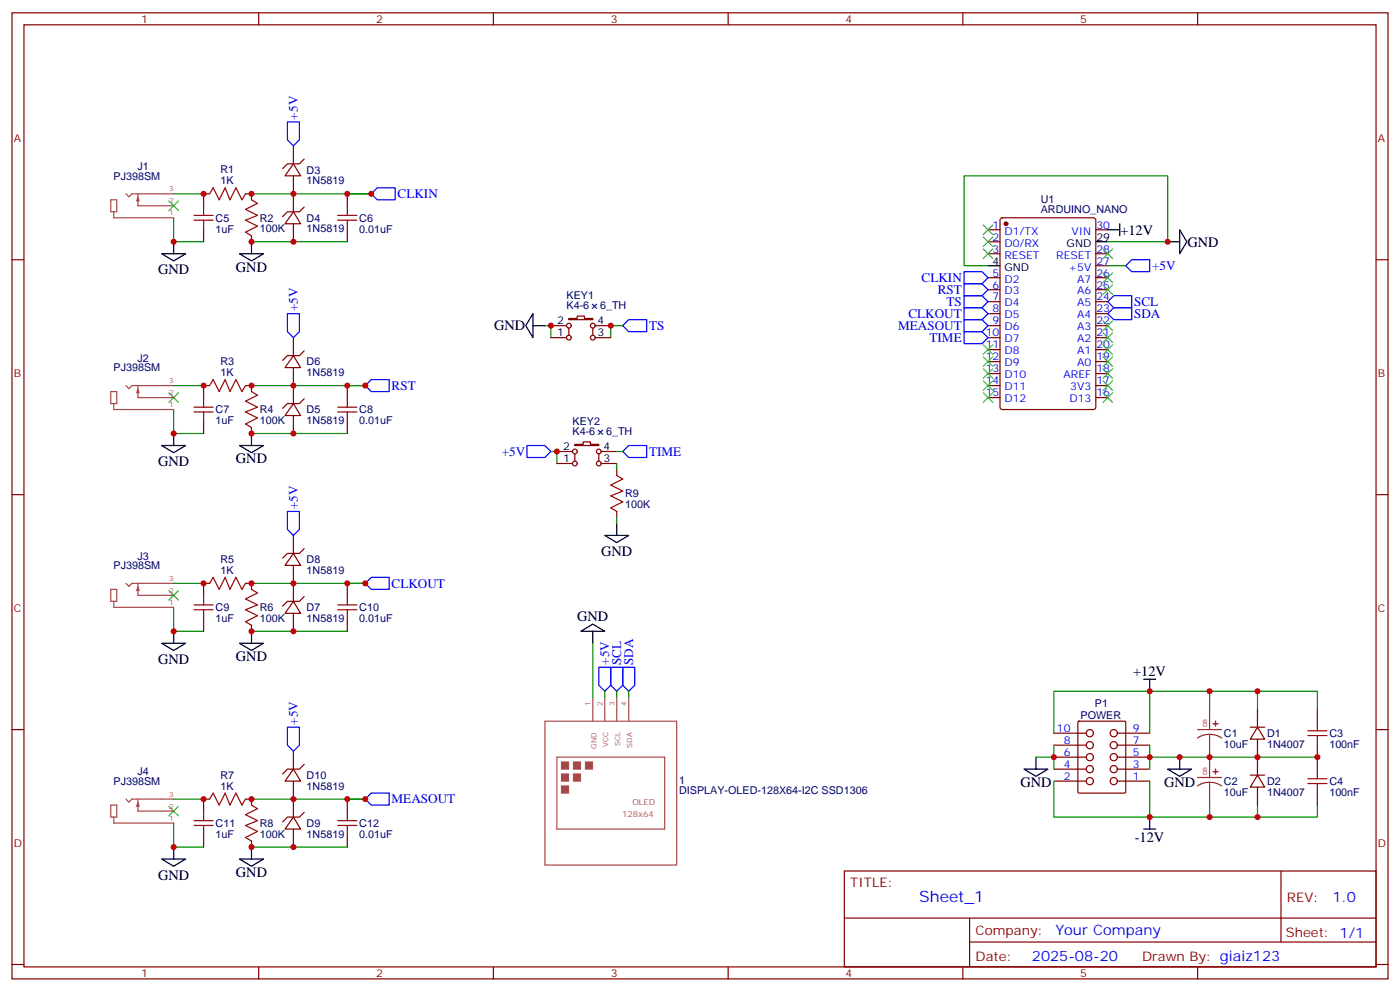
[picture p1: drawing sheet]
<svg xmlns="http://www.w3.org/2000/svg" width="412mm" height="292mm" viewBox="0 0 412 292" stroke-linecap="round" stroke-linejoin="round" font-family="sans-serif">
<g fill="none" stroke="#870000" stroke-width=".35">
<path d="M3.5 3.8h405.4v284.3h-405.4zM7.1 7.3h398.2v277.3h-398.2zM76.2 3.8v3.5M145.3 3.8v3.5M214.5 3.8v3.5M283.6 3.8v3.5M352.8 3.8v3.5M3.5 76.4h3.6M291 67.6h3.6M291 71.2h3.6M291 74.7h3.6M294.8 64.3l.5-.2h26.8l.6 .4 .1 55.3-.5 .7h-27l-.7-.4v-55.3z"/>
<path d="M322.8 67.6h3.5M322.8 74.7h3.5M322.8 78.2h3.5M405.3 76.4h3.6M291 81.7h3.6M291 85.3h3.6M291 88.8h3.6M291 92.3h3.6M291 95.8h3.6M291 99.4h3.6M322.8 81.7h3.5M322.8 85.3h3.5"/>
<path d="M322.8 88.8h3.5M322.8 92.3h3.5M322.8 95.8h3.5M322.8 99.4h3.5M291 102.9h3.6M291 106.4h3.6M291 110h3.6M291 113.5h3.6M291 117h3.6M322.8 102.9h3.5M322.8 106.4h3.5M322.8 110h3.5"/>
<path d="M322.8 113.5h3.5M322.8 117h3.5M3.5 145.6h3.6M405.3 145.6h3.6M3.5 214.7h3.6M317.6 212.4l.3-.1h13.4l.3 .1v20.7l-.2 .3h-13.5l-.4-.2zM405.3 214.7h3.6M248.7 256.4h156.6v28.2h-156.6zM377.3 256.4v20.9M248.7 270.2h156.5M285.6 277.3h119.6M285.6 270.2v14.1"/>
<path d="M3.5 283.9h3.6M76.2 284.6v3.5M145.3 284.6v3.5M214.5 284.6v3.5M283.6 284.6v3.5M352.8 284.6v3.5M405.3 283.9h3.6"/>
</g>
<circle cx="296.3" cy="65.9" r=".53" fill="#870000" stroke="#870000" stroke-width=".35"/>
<path d="M291 78.2h3.6M322.8 71.2h3.5M336.9 199.9h3.5M338.7 199.9v3.5M336.9 244h3.5M338.7 240.5v3.5" fill="none" stroke="#000" stroke-width=".35"/>
<path d="M32.6 58.8h1.8v3.5h-1.8zM37.1 57l.9 .9 .9-.9h12.3M40.6 57v3.6M33.5 62.3v1.8h17.7M40.6 60.6h10.6M160.5 212.3h38.8v42.3h-38.8zM174.6 205.2v7M178.2 205.2v7M181.7 205.2v7M185.2 205.2v7M164 222.8h31.8v21.2h-31.8z" fill="none" stroke="#a64a4a" stroke-width=".35"/>
<g fill="#a64a4a" stroke="#a64a4a" stroke-width=".29">
<path d="M165.4 224.3h2.1v2.1h-2.1z"/>
<path d="M168.9 224.3h2.1v2.1h-2.1z"/>
<path d="M165.4 227.8h2.1v2.1h-2.1z"/>
<path d="M172.4 224.3h2.2v2.1h-2.2z"/>
<path d="M165.4 231.3h2.1v2.1h-2.1z"/>
<path d="M168.9 227.8h2.1v2.1h-2.1z"/>
</g>
<path d="M40.6 58.1l.4 1.1h-.7z" fill="#a64a4a" stroke="#a64a4a" stroke-width=".35"/>
<path d="M338.7 203.4h-28.3v12.4M356.3 203.4h14.1v5.3M356.3 208.7v-5.3h-17.6v12.4M370.4 203.4h17.7v5.3M347.5 222.8h40.6M356.3 237v3.5h-17.6M370.4 237v3.5h-14.1M388.1 237v3.5h-17.7" fill="none" stroke="#008700" stroke-width=".35"/>
<g fill="#fff" stroke="#870000" stroke-width=".35">
<circle cx="328.1" cy="226.4" r="1.06"/>
<circle cx="321" cy="222.8" r="1.06"/>
<circle cx="328.1" cy="222.8" r="1.06"/>
<circle cx="321" cy="226.4" r="1.06"/>
<circle cx="328.1" cy="229.9" r="1.06"/>
<circle cx="321" cy="229.9" r="1.06"/>
<circle cx="328.1" cy="219.3" r="1.06"/>
<circle cx="321" cy="215.8" r="1.06"/>
<circle cx="328.1" cy="215.8" r="1.06"/>
<circle cx="321" cy="219.3" r="1.06"/>
</g>
<g fill="none" stroke="#870000" stroke-width=".35">
<path d="M61.7 57h-1.7v3.6M72.3 57h1.8v1.8M86.4 48.2l2.1 3.6h-4.5zM86.4 42.9v5.3M86.4 51.8v10.5M89.6 46.8l-1.4 1.4h-3.5l-1.4 1.4M102.3 57v3.6M60 67.6v3.6M74.1 69.4v1.8M86.4 62.3l2.1 3.6h-4.5zM86.4 65.9v5.3M89.6 60.9l-1.4 1.4h-3.5l-1.4 1.4"/>
<path d="M102.3 67.6v3.6M86.4 99.4v5.3M162.3 99.4h4.6M162.3 95.8h4.6M167.6 93.7h2.4v-.7h2.2v.7h2.4v.4h-7zM167.6 96.6v2.1M174.6 96.6v2.1M175.3 99.4h4.6M175.3 95.8h4.6M61.7 113.5h-1.7v3.5M72.3 113.5h1.8v1.8M86.4 118.8l2.1 3.5h-4.5z"/>
<path d="M86.4 104.7l2.1 3.5h-4.5zM86.4 108.2v10.6M89.6 117.4l-1.4 1.4h-3.5l-1.4 1.4M89.6 103.3l-1.4 1.4h-3.5l-1.4 1.4M102.3 113.5v3.5M60 124.1v3.5M74.1 125.8v1.8M86.4 122.3v5.3M102.3 124.1v3.5M164 136.4h4.6M164 132.9h4.6M169.3 130.8h2.5v-.7h2.1v.7h2.5v.3h-7.1z"/>
<path d="M169.3 133.6v2.1M176.4 133.6v2.1M177.1 136.4h4.6M177.1 132.9h4.6M181.7 138.2v1.7M86.4 157.6v5.3M181.7 150.5v1.8M61.7 171.7h-1.7v3.5M72.3 171.7h1.8v1.8M86.4 177l2.1 3.5h-4.5zM86.4 162.9l2.1 3.5h-4.5zM86.4 166.4v10.6"/>
<path d="M89.6 175.6l-1.4 1.4h-3.5l-1.4 1.4M89.6 161.5l-1.4 1.4h-3.5l-1.4 1.4M102.3 171.7v3.5M60 182.3v3.5M74.1 184v1.8M86.4 180.5v5.3M102.3 182.3v3.5M310.4 219.3h9.6M310.4 215.8h9.6M329.1 219.3h9.6M329.1 215.8h9.6M368.3 214h4.2"/>
<path d="M370.4 214l2.1 3.6h-4.2zM370.4 208.7v5.3M370.4 217.6v10.5M388.1 208.7v3.6M388.1 219.3v7.1M61.7 235.2h-1.7v3.5M72.3 235.2h1.8v1.8M86.4 226.4l2.1 3.5h-4.5zM86.4 221.1v5.3M86.4 229.9v10.6M89.6 239.1l-1.4 1.4h-3.5l-1.4 1.4M89.6 225l-1.4 1.4h-3.5l-1.4 1.4"/>
<path d="M102.3 235.2v3.5M310.4 226.4h9.6M310.4 222.8h9.6M310.4 229.9h9.6M329.1 226.4h9.6M329.1 222.8h9.6M329.1 229.9h9.6M368.3 228.1h4.2M370.4 228.1l2.1 3.6h-4.2zM370.4 231.7v5.3M388.1 233.4v3.6M60 245.8v3.5"/>
<path d="M74.1 247.5v1.8M86.4 240.5l2.1 3.5h-4.5zM86.4 244v5.3M102.3 245.8v3.5"/>
<circle cx="167.6" cy="99.4" r=".71"/>
<circle cx="167.6" cy="95.8" r=".71"/>
<circle cx="174.6" cy="95.8" r=".71"/>
<circle cx="174.6" cy="99.4" r=".71"/>
<circle cx="169.3" cy="136.4" r=".71"/>
<circle cx="169.3" cy="132.9" r=".71"/>
<circle cx="176.4" cy="132.9" r=".71"/>
<circle cx="176.4" cy="136.4" r=".71"/>
</g>
<g fill="none" stroke="#000" stroke-width=".35">
<path d="M47.6 74.7h7.1l-3.5 2.1zM51.2 71.2v3.5M70.6 74.7h7l-3.5 2.1zM74.1 71.2v3.5M326.3 67.6h3.5M329.8 65.9v3.5M344 71.2h3.5M347.5 67.6l2.1 3.6-2.1 3.5zM157 92.3v7.1l-2.1-3.6zM157 95.8h3.5M47.6 131.1h7.1l-3.5 2.1zM51.2 127.6v3.5"/>
<path d="M70.6 131.1h7l-3.5 2.1zM74.1 127.6v3.5M178.2 157.6h7l-3.5 2.1zM181.7 154.1v3.5M47.6 189.3h7.1l-3.5 2.2zM51.2 185.8v3.5M70.6 189.3h7l-3.5 2.2zM74.1 185.8v3.5M171.1 185.8l3.5-2.1 3.6 2.1zM174.6 185.8v3.5M301.6 226.4h7.1l-3.5 2.1zM305.2 222.8v3.6"/>
<path d="M344 226.4h7l-3.5 2.1zM347.5 222.8v3.6M47.6 252.8h7.1l-3.5 2.2zM51.2 249.3v3.5M70.6 252.8h7l-3.5 2.2zM74.1 249.3v3.5"/>
</g>
<g fill="none" stroke="#008700" stroke-width=".35">
<path d="M51.2 57h8.8M74.1 57h35.3M51.2 64.1v7.1h8.8M74.1 71.2h28.2M326.3 71.2h17.7v-19.4h-60v26.4h7M326.3 78.2h5.3M160.5 95.8h1.8v3.6M183.4 95.8h-3.5v3.6M51.2 113.5h8.8M74.1 113.5h33.5M51.2 120.5v7.1h8.8M74.1 127.6h28.2"/>
<path d="M162.3 132.9h1.7v3.5M181.7 136.4v1.8M181.7 132.9h1.7M181.7 152.3v1.8M51.2 178.8v7h8.8M51.2 171.7h8.8M74.1 171.7h33.5M74.1 185.8h28.2M174.6 189.3v15.9M178.2 203.4v1.8M181.7 203.4v1.8M185.2 203.4v1.8"/>
<path d="M310.4 219.3v7.1M338.7 219.3v3.5h8.8M51.2 235.2h8.8M74.1 235.2h33.5M305.2 222.8h5.2M310.4 229.9v10.6h28.3v-10.6M338.7 222.8v3.6M51.2 242.3v7h8.8M74.1 249.3h28.2"/>
</g>
<g fill="none" stroke="#00f" stroke-width=".35">
<path d="M84.7 35.9h3.5v5.3l-1.8 1.7-1.7-1.7zM109.4 57l1.7-1.7h5.3v3.5h-5.3zM284 80h5.3l1.7 1.7-1.7 1.8h-5.3zM331.6 78.2l1.8-1.8h5.3v3.6h-5.3zM84.7 92.3h3.5v5.3l-1.8 1.8-1.7-1.8zM183.4 95.8l1.8-1.7h5.3v3.5h-5.3zM284 90.6h5.3l1.7 1.7-1.7 1.8h-5.3zM284 83.5h5.3l1.7 1.8-1.7 1.7h-5.3zM284 87h5.3l1.7 1.8-1.7 1.8h-5.3zM284 94.1h5.3l1.7 1.7-1.7 1.8h-5.3zM284 97.6h5.3l1.7 1.8-1.7 1.7h-5.3zM326.3 88.8l1.8-1.8h5.3v3.6h-5.3z"/>
<path d="M326.3 92.3l1.8-1.7h5.3v3.5h-5.3zM107.6 113.5l1.8-1.8h5.3v3.6h-5.3zM155.2 131.1h5.3l1.8 1.8-1.8 1.8h-5.3zM183.4 132.9l1.8-1.8h5.3v3.6h-5.3zM84.7 150.5h3.5v5.3l-1.8 1.8-1.7-1.8zM109.4 169.9h5.3v3.6h-5.3l-1.8-1.8zM176.4 196.4h3.5v5.3l-1.7 1.7-1.8-1.7zM179.9 196.4h3.5v5.3l-1.7 1.7-1.8-1.7zM183.4 196.4h3.6v5.3l-1.8 1.7-1.8-1.7zM84.7 214h3.5v5.3l-1.8 1.8-1.7-1.8zM107.6 235.2l1.8-1.8h5.3v3.6h-5.3z"/>
</g>
<g fill="none" stroke="#3c3" stroke-width=".35">
<path d="M49.7 59.2l2.9 2.8M52.6 59.2l-2.9 2.8M289.6 66.2l2.9 2.8M289.6 69.7l2.9 2.9M289.6 73.3l2.9 2.8M292.5 66.2l-2.9 2.8M292.5 69.7l-2.9 2.9M292.5 73.3l-2.9 2.8M324.9 73.3l2.8 2.8M327.7 73.3l-2.8 2.8M324.9 98l2.8 2.8M324.9 94.4l2.8 2.9"/>
<path d="M324.9 83.9l2.8 2.8M324.9 80.3l2.8 2.8M327.7 98l-2.8 2.8M327.7 94.4l-2.8 2.9M327.7 83.9l-2.8 2.8M327.7 80.3l-2.8 2.8M49.7 115.6l2.9 2.8M52.6 115.6l-2.9 2.8M289.6 101.5l2.9 2.8M289.6 105l2.9 2.8M289.6 108.5l2.9 2.9M289.6 112.1l2.9 2.8"/>
<path d="M289.6 115.6l2.9 2.8M292.5 101.5l-2.9 2.8M292.5 105l-2.9 2.8M292.5 108.5l-2.9 2.9M292.5 112.1l-2.9 2.8M292.5 115.6l-2.9 2.8M324.9 105l2.8 2.8M324.9 115.6l2.8 2.8M324.9 112.1l2.8 2.8M324.9 108.5l2.8 2.9M324.9 101.5l2.8 2.8M327.7 115.6l-2.8 2.8"/>
<path d="M327.7 112.1l-2.8 2.8M327.7 108.5l-2.8 2.9M327.7 105l-2.8 2.8M327.7 101.5l-2.8 2.8M49.7 173.8l2.9 2.8M52.6 173.8l-2.9 2.8M49.7 237.3l2.9 2.8M52.6 237.3l-2.9 2.8"/>
</g>
<g fill="none" stroke="#a64a4a" stroke-width=".35">
<path d="M32.6 115.3h1.8v3.5h-1.8zM33.5 118.8v1.7h17.7M37.1 113.5l.9 .9 .9-.9h12.3M40.6 117h10.6M40.6 113.5v3.5M32.6 173.5h1.8v3.5h-1.8zM33.5 177v1.8h17.7M37.1 171.7l.9 .9 .9-.9h12.3M40.6 175.2h10.6M40.6 171.7v3.5M32.6 237h1.8v3.5h-1.8zM37.1 235.2l.9 .9 .9-.9h12.3"/>
<path d="M40.6 238.7h10.6M40.6 235.2v3.5M33.5 240.5v1.8h17.7"/>
</g>
<g fill="#a64a4a" stroke="#a64a4a" stroke-width=".35">
<path d="M40.6 114.5l.4 1.1h-.7z"/>
<path d="M40.6 172.8l.4 1h-.7z"/>
<path d="M40.6 236.3l.4 1h-.7z"/>
</g>
<g fill="none" stroke="#a10000" stroke-width=".35">
<path d="M61.7 57l1.1-1.7 1.8 3.5 1.7-3.5 1.4 3.5 1.8-3.5 1.8 3.5 1-1.8M74.1 58.8l1.7 1.1-3.5 1.7 3.5 1.8-3.5 1.4 3.5 1.8-3.5 1.7 1.8 1.1M57.1 63.4h5.7M57.1 64.8h5.7M60 60.6v2.8M60 64.8v2.8M99.5 63.4h5.6M99.5 64.8h5.6M102.3 60.6v2.8M102.3 64.8v2.8M57.1 119.8h5.7M60 117v2.8"/>
<path d="M61.7 113.5l1.1-1.8 1.8 3.6 1.7-3.6 1.4 3.6 1.8-3.6 1.8 3.6 1-1.8M74.1 115.3l1.7 1-3.5 1.8 3.5 1.7-3.5 1.4 3.5 1.8-3.5 1.8 1.8 1M99.5 119.8h5.6M102.3 117v2.8M57.1 121.2h5.7M60 121.2v2.9M99.5 121.2h5.6M102.3 121.2v2.9M181.7 139.9l1.7 1.1-3.5 1.8 3.5 1.7-3.5 1.4 3.5 1.8-3.5 1.8 1.8 1M57.1 178h5.7M57.1 179.5h5.7M60 175.2v2.8"/>
<path d="M60 179.5v2.8M61.7 171.7l1.1-1.8 1.8 3.6 1.7-3.6 1.4 3.6 1.8-3.6 1.8 3.6 1-1.8M74.1 173.5l1.7 1-3.5 1.8 3.5 1.7-3.5 1.5 3.5 1.7-3.5 1.8 1.8 1M99.5 178h5.6M99.5 179.5h5.6M102.3 175.2v2.8M102.3 179.5v2.8M385.2 215.1h5.7M385.2 216.5h5.7M388.1 212.3v2.8M388.1 216.5v2.8M60 238.7v2.8"/>
<path d="M61.7 235.2l1.1-1.8 1.8 3.6 1.7-3.6 1.4 3.6 1.8-3.6 1.8 3.6 1-1.8M74.1 237l1.7 1-3.5 1.8 3.5 1.7-3.5 1.5 3.5 1.7-3.5 1.8 1.8 1M102.3 238.7v2.8M385.2 229.2h5.7M385.2 230.6h5.7M388.1 226.4v2.8M388.1 230.6v2.8M57.1 241.5h5.7M57.1 243h5.7M60 243v2.8M99.5 241.5h5.6M99.5 243h5.6"/>
<path d="M102.3 243v2.8"/>
</g>
<path d="M352.8 214.7h7M356.3 216.1l-1.8 .3-1.7 .8M356.3 216.1l1.9 .3 1.6 .8M356.3 208.7v6M356.3 216.1v12.7M352.8 228.8h7M356.3 230.3l-1.8 .2-1.7 .8M356.3 230.3l1.9 .2 1.6 .8M356.3 230.3v6.7" fill="none" stroke="#8c2424" stroke-width=".35"/>
<g fill="#8c2424" stroke="#8c2424" stroke-width=".35">
<path d="M357.4 213h1.4z"/>
<path d="M358 212.3l.1 1.4z"/>
<path d="M357.4 227.1h1.4z"/>
<path d="M358 226.4l.1 1.4z"/>
</g>
<g fill="#c00">
<circle cx="338.7" cy="203.4" r=".88"/>
<circle cx="370.4" cy="240.5" r=".88"/>
<circle cx="370.4" cy="203.4" r=".88"/>
<circle cx="356.3" cy="240.5" r=".88"/>
<circle cx="356.3" cy="203.4" r=".88"/>
<circle cx="347.5" cy="222.8" r=".88"/>
<circle cx="338.7" cy="240.5" r=".88"/>
<circle cx="310.4" cy="222.8" r=".88"/>
<circle cx="338.7" cy="222.8" r=".88"/>
<circle cx="51.2" cy="71.2" r=".88"/>
<circle cx="86.4" cy="57" r=".88"/>
<circle cx="86.4" cy="71.2" r=".88"/>
<circle cx="86.4" cy="127.6" r=".88"/>
<circle cx="86.4" cy="113.5" r=".88"/>
<circle cx="51.2" cy="127.6" r=".88"/>
<circle cx="86.4" cy="185.8" r=".88"/>
<circle cx="86.4" cy="171.7" r=".88"/>
<circle cx="51.2" cy="185.8" r=".88"/>
<circle cx="86.4" cy="249.3" r=".88"/>
<circle cx="86.4" cy="235.2" r=".88"/>
<circle cx="51.2" cy="249.3" r=".88"/>
<circle cx="102.3" cy="57" r=".88"/>
<circle cx="109.4" cy="57" r=".88"/>
<circle cx="102.3" cy="113.5" r=".88"/>
<circle cx="107.6" cy="113.5" r=".88"/>
<circle cx="102.3" cy="171.7" r=".88"/>
<circle cx="107.6" cy="171.7" r=".88"/>
<circle cx="102.3" cy="235.2" r=".88"/>
<circle cx="107.6" cy="235.2" r=".88"/>
<circle cx="344" cy="71.2" r=".88"/>
<circle cx="74.1" cy="127.6" r=".88"/>
<circle cx="74.1" cy="113.5" r=".88"/>
<circle cx="74.1" cy="57" r=".88"/>
<circle cx="74.1" cy="71.2" r=".88"/>
<circle cx="74.1" cy="171.7" r=".88"/>
<circle cx="74.1" cy="185.8" r=".88"/>
<circle cx="74.1" cy="235.2" r=".88"/>
<circle cx="74.1" cy="249.3" r=".88"/>
<circle cx="356.3" cy="222.8" r=".88"/>
<circle cx="388.1" cy="222.8" r=".88"/>
<circle cx="60" cy="57" r=".88"/>
<circle cx="60" cy="113.5" r=".88"/>
<circle cx="60" cy="171.7" r=".88"/>
<circle cx="60" cy="235.2" r=".88"/>
<circle cx="370.4" cy="222.8" r=".88"/>
<circle cx="162.3" cy="95.8" r=".88"/>
<circle cx="179.9" cy="95.8" r=".88"/>
<circle cx="164" cy="132.9" r=".88"/>
</g>
<text font-size="4.6" fill="#00f" x="270.8" y="265.4">Sheet_1</text>
<g font-size="4.2">
<text x="330" y="69.1">+12V</text>
<text x="349.8" y="72.6">GND</text>
<text x="46.6" y="80.7">GND</text>
<text x="69.5" y="80">GND</text>
<text x="145.5" y="97.3">GND</text>
<text x="46.6" y="137.2">GND</text>
<text x="69.5" y="136.4">GND</text>
<text x="177.1" y="163.7">GND</text>
<text x="170" y="182.7">GND</text>
<text x="46.6" y="195.4">GND</text>
<text x="69.5" y="194.6">GND</text>
<text x="333.8" y="198.9">+12V</text>
<text x="300.6" y="231.7">GND</text>
<text x="342.9" y="231.7">GND</text>
<text x="334.3" y="247.9">-12V</text>
<text x="46.6" y="258.9">GND</text>
<text x="69.5" y="258.1">GND</text>
</g>
<g font-size="4.2" fill="#00f">
<text x="392.5" y="265.6">1.0</text>
<text x="310.9" y="275.2">Your Company</text>
<text x="304" y="283">2025-08-20</text>
</g>
<g font-size="3.9" fill="#00f">
<text x="87.7" y="35.2" transform="rotate(-90 87.7 35.2)">+5V</text>
<text x="117.1" y="58.3">CLKIN</text>
<text x="271.5" y="83">CLKIN</text>
<text x="339.4" y="79.5">+5V</text>
<text x="276.2" y="86.5">RST</text>
<text x="87.7" y="91.6" transform="rotate(-90 87.7 91.6)">+5V</text>
<text x="267.6" y="93.6">CLKOUT</text>
<text x="278.8" y="90.1">TS</text>
<text x="334.1" y="90.1">SCL</text>
<text x="334.1" y="93.6">SDA</text>
<text x="191.2" y="97.1">TS</text>
<text x="264.6" y="97.1">MEASOUT</text>
<text x="273.8" y="100.6">TIME</text>
<text x="115.4" y="114.7">RST</text>
<text x="147.8" y="134.1">+5V</text>
<text x="191.2" y="134.2">TIME</text>
<text x="87.7" y="149.8" transform="rotate(-90 87.7 149.8)">+5V</text>
<text x="115.4" y="173">CLKOUT</text>
<text x="179.4" y="195.7" transform="rotate(-90 179.4 195.7)">+5V</text>
<text x="183" y="195.7" transform="rotate(-90 183 195.7)">SCL</text>
<text x="186.5" y="195.7" transform="rotate(-90 186.5 195.7)">SDA</text>
<text x="87.7" y="213.3" transform="rotate(-90 87.7 213.3)">+5V</text>
<text x="115.4" y="236.4">MEASOUT</text>
</g>
<g font-size="3.9" fill="#800">
<text x="250.5" y="260.9">TITLE:</text>
<text x="379.1" y="265.6">REV:</text>
<text x="287.4" y="275.1">Company:</text>
<text x="378.7" y="275.8">Sheet: 1/1</text>
<text x="287.4" y="282.8">Date:</text>
<text x="336.4" y="282.9">Drawn By: giaiz123</text>
</g>
<g font-size="3.2" fill="#800">
<text x="41.6" y="6.8">1</text>
<text x="110.8" y="6.8">2</text>
<text x="179.9" y="6.8">3</text>
<text x="249.1" y="6.8">4</text>
<text x="318.2" y="6.8">5</text>
<text x="4.1" y="41.9">A</text>
<text x="405.9" y="41.9">A</text>
<text x="4.1" y="111">B</text>
<text x="405.9" y="111">B</text>
<text x="4.1" y="180.2">C</text>
<text x="405.9" y="180.2">C</text>
<text x="4.1" y="249.3">D</text>
<text x="405.9" y="249.3">D</text>
<text x="41.6" y="287.6">1</text>
<text x="110.8" y="287.6">2</text>
<text x="179.9" y="287.6">3</text>
<text x="249.1" y="287.6">4</text>
<text x="318.2" y="287.6">5</text>
</g>
<g font-size="3.2" fill="#000080">
<text x="33.4" y="52.9">PJ398SM</text>
<text x="40.5" y="50.1">J1</text>
<text x="64.9" y="51">R1</text>
<text x="90.3" y="51.1">D3</text>
<text x="64.9" y="54.2">1K</text>
<text x="90.3" y="54.3">1N5819</text>
<text x="306.6" y="59.8">U1</text>
<text x="63.5" y="65.2">C5</text>
<text x="76.6" y="65.2">R2</text>
<text x="90.3" y="65.2">D4</text>
<text x="105.8" y="65.2">C6</text>
<text x="306.6" y="62.8">ARDUINO_NANO</text>
<text x="63.5" y="68.4">1uF</text>
<text x="76.6" y="68.4">100K</text>
<text x="90.3" y="68.4">1N5819</text>
<text x="105.8" y="68.4">0.01uF</text>
<text x="166.9" y="87.9">KEY1</text>
<text x="166.9" y="91.1">K4-6</text>
<text x="176.8" y="91.1">6_TH</text>
<text x="40.5" y="106.5">J2</text>
<text x="64.9" y="107.5">R3</text>
<text x="90.3" y="107.6">D6</text>
<text x="33.4" y="109.3">PJ398SM</text>
<text x="64.9" y="110.7">1K</text>
<text x="90.3" y="110.7">1N5819</text>
<text x="63.5" y="124.9">1uF</text>
<text x="63.5" y="121.7">C7</text>
<text x="76.6" y="124.8">100K</text>
<text x="76.6" y="121.7">R4</text>
<text x="90.3" y="124.8">1N5819</text>
<text x="90.3" y="121.7">D5</text>
<text x="105.8" y="124.9">0.01uF</text>
<text x="105.8" y="121.7">C8</text>
<text x="168.7" y="125">KEY2</text>
<text x="168.7" y="128.1">K4-6</text>
<text x="178.5" y="128.1">6_TH</text>
<text x="184.1" y="149.5">100K</text>
<text x="184.1" y="146.4">R9</text>
<text x="33.4" y="167.5">PJ398SM</text>
<text x="40.5" y="164.7">J3</text>
<text x="64.9" y="165.7">R5</text>
<text x="90.3" y="165.8">D8</text>
<text x="64.9" y="168.9">1K</text>
<text x="90.3" y="168.9">1N5819</text>
<text x="63.5" y="179.9">C9</text>
<text x="76.6" y="179.9">R6</text>
<text x="90.3" y="179.9">D7</text>
<text x="105.8" y="179.9">C10</text>
<text x="63.5" y="183.1">1uF</text>
<text x="76.6" y="183.1">100K</text>
<text x="90.3" y="183.1">1N5819</text>
<text x="105.8" y="183.1">0.01uF</text>
<text x="322.5" y="208">P1</text>
<text x="318.3" y="211.6">POWER</text>
<text x="360.5" y="220.1">10uF</text>
<text x="360.5" y="216.9">C1</text>
<text x="373.2" y="220.1">1N4007</text>
<text x="373.2" y="216.9">D1</text>
<text x="391.6" y="220.1">100nF</text>
<text x="391.6" y="216.9">C3</text>
<text x="33.4" y="231">PJ398SM</text>
<text x="40.5" y="228.2">J4</text>
<text x="64.9" y="232.4">1K</text>
<text x="64.9" y="229.2">R7</text>
<text x="90.3" y="232.4">1N5819</text>
<text x="90.3" y="229.3">D10</text>
<text x="200" y="233.7">DISPLAY-OLED-128X64-I2C SSD1306</text>
<text x="200" y="230.8">1</text>
<text x="360.5" y="231">C2</text>
<text x="373.2" y="231">D2</text>
<text x="391.6" y="231">C4</text>
<text x="360.5" y="234.2">10uF</text>
<text x="373.2" y="234.2">1N4007</text>
<text x="391.6" y="234.2">100nF</text>
<text x="63.5" y="243.4">C11</text>
<text x="76.6" y="243.4">R8</text>
<text x="90.3" y="243.4">D9</text>
<text x="105.8" y="243.4">C12</text>
<text x="63.5" y="246.6">1uF</text>
<text x="76.6" y="246.6">100K</text>
<text x="90.3" y="246.6">1N5819</text>
<text x="105.8" y="246.6">0.01uF</text>
</g>
<g font-size="3.2" fill="#00f">
<text x="292.4" y="67.3">1</text>
<text x="292.4" y="70.8">2</text>
<text x="295.9" y="69">D1/TX</text>
<text x="315.6" y="69">VIN</text>
<text x="323" y="67.3">30</text>
<text x="292.4" y="74.3">3</text>
<text x="295.9" y="72.6">D0/RX</text>
<text x="295.9" y="76.1">RESET</text>
<text x="311.1" y="76.1">RESET</text>
<text x="323" y="77.9">27</text>
<text x="323" y="74.3">28</text>
<text x="292.4" y="81.4">5</text>
<text x="295.9" y="83.1">D2</text>
<text x="314.7" y="79.6">+5V</text>
<text x="317.3" y="83.1">A7</text>
<text x="323" y="81.4">26</text>
<text x="292.4" y="84.9">6</text>
<text x="292.4" y="88.4">7</text>
<text x="295.9" y="86.7">D3</text>
<text x="317.3" y="86.7">A6</text>
<text x="323" y="88.4">24</text>
<text x="323" y="84.9">25</text>
<text x="292.4" y="92">8</text>
<text x="292.4" y="95.5">9</text>
<text x="295.9" y="90.2">D4</text>
<text x="295.9" y="93.7">D5</text>
<text x="317.3" y="93.7">A4</text>
<text x="317.3" y="90.2">A5</text>
<text x="323" y="95.5">22</text>
<text x="323" y="92">23</text>
<text x="290.4" y="99">10</text>
<text x="295.9" y="97.3">D6</text>
<text x="295.9" y="100.8">D7</text>
<text x="317.3" y="100.8">A2</text>
<text x="317.3" y="97.3">A3</text>
<text x="323" y="99">21</text>
<text x="290.4" y="102.6">11</text>
<text x="290.4" y="106.1">12</text>
<text x="295.9" y="104.3">D8</text>
<text x="295.9" y="107.8">D9</text>
<text x="317.3" y="107.8">A0</text>
<text x="317.3" y="104.3">A1</text>
<text x="323" y="106.1">19</text>
<text x="323" y="102.6">20</text>
<text x="290.4" y="109.6">13</text>
<text x="290.4" y="113.1">14</text>
<text x="295.9" y="111.4">D10</text>
<text x="313.3" y="111.4">AREF</text>
<text x="323" y="113.1">17</text>
<text x="323" y="109.6">18</text>
<text x="290.4" y="116.7">15</text>
<text x="295.9" y="114.9">D11</text>
<text x="295.9" y="118.4">D12</text>
<text x="315" y="118.4">D13</text>
<text x="315.3" y="114.9">3V3</text>
<text x="323" y="116.7">16</text>
<text x="311.4" y="215.4">10</text>
<text x="333.7" y="215.4">9</text>
<text x="313.4" y="219">8</text>
<text x="333.7" y="219">7</text>
<text x="313.4" y="222.5">6</text>
<text x="313.4" y="226">4</text>
<text x="333.7" y="226">3</text>
<text x="333.7" y="222.5">5</text>
<text x="313.4" y="229.6">2</text>
<text x="333.7" y="229.6">1</text>
</g>
<g font-size="3.2">
<text x="323" y="70.8">29</text>
<text x="292.4" y="77.9">4</text>
<text x="314.2" y="72.6">GND</text>
<text x="295.9" y="79.6">GND</text>
<text x="164.1" y="95.5">2</text>
<text x="176" y="95.5">4</text>
<text x="164.1" y="99">1</text>
<text x="176" y="99">3</text>
<text x="165.9" y="136.1">1</text>
<text x="165.9" y="132.5">2</text>
<text x="177.8" y="136.1">3</text>
<text x="177.8" y="132.5">4</text>
</g>
<g font-size="2.5" fill="#a54b4b">
<text x="186.3" y="237">OLED</text>
<text x="183.3" y="240.5">128x64</text>
</g>
<g font-size="2.1" fill="#a54b4b">
<text x="49.8" y="59.9">2</text>
<text x="49.8" y="56.3">3</text>
<text x="49.8" y="63.4">1</text>
<text x="49.8" y="112.8">3</text>
<text x="49.8" y="119.8">1</text>
<text x="49.8" y="116.3">2</text>
<text x="49.8" y="171">3</text>
<text x="49.8" y="178.1">1</text>
<text x="49.8" y="174.5">2</text>
<text x="173.9" y="207.9" transform="rotate(-90 173.9 207.9)">1</text>
<text x="177.5" y="207.9" transform="rotate(-90 177.5 207.9)">2</text>
<text x="181" y="207.9" transform="rotate(-90 181 207.9)">3</text>
<text x="184.5" y="207.9" transform="rotate(-90 184.5 207.9)">4</text>
<text x="175.7" y="220.4" transform="rotate(-90 175.7 220.4)">GND</text>
<text x="179.2" y="219.9" transform="rotate(-90 179.2 219.9)">VCC</text>
<text x="182.7" y="219.6" transform="rotate(-90 182.7 219.6)">SCL</text>
<text x="186.2" y="220" transform="rotate(-90 186.2 220)">SDA</text>
<text x="49.8" y="238">2</text>
<text x="49.8" y="234.5">3</text>
<text x="49.8" y="241.6">1</text>
</g>
<g font-size="1.8" fill="#8d2323">
<text x="355.6" y="214.1" transform="rotate(-90 355.6 214.1)">D8</text>
<text x="355.6" y="228.2" transform="rotate(-90 355.6 228.2)">D8</text>
</g>
</svg>
